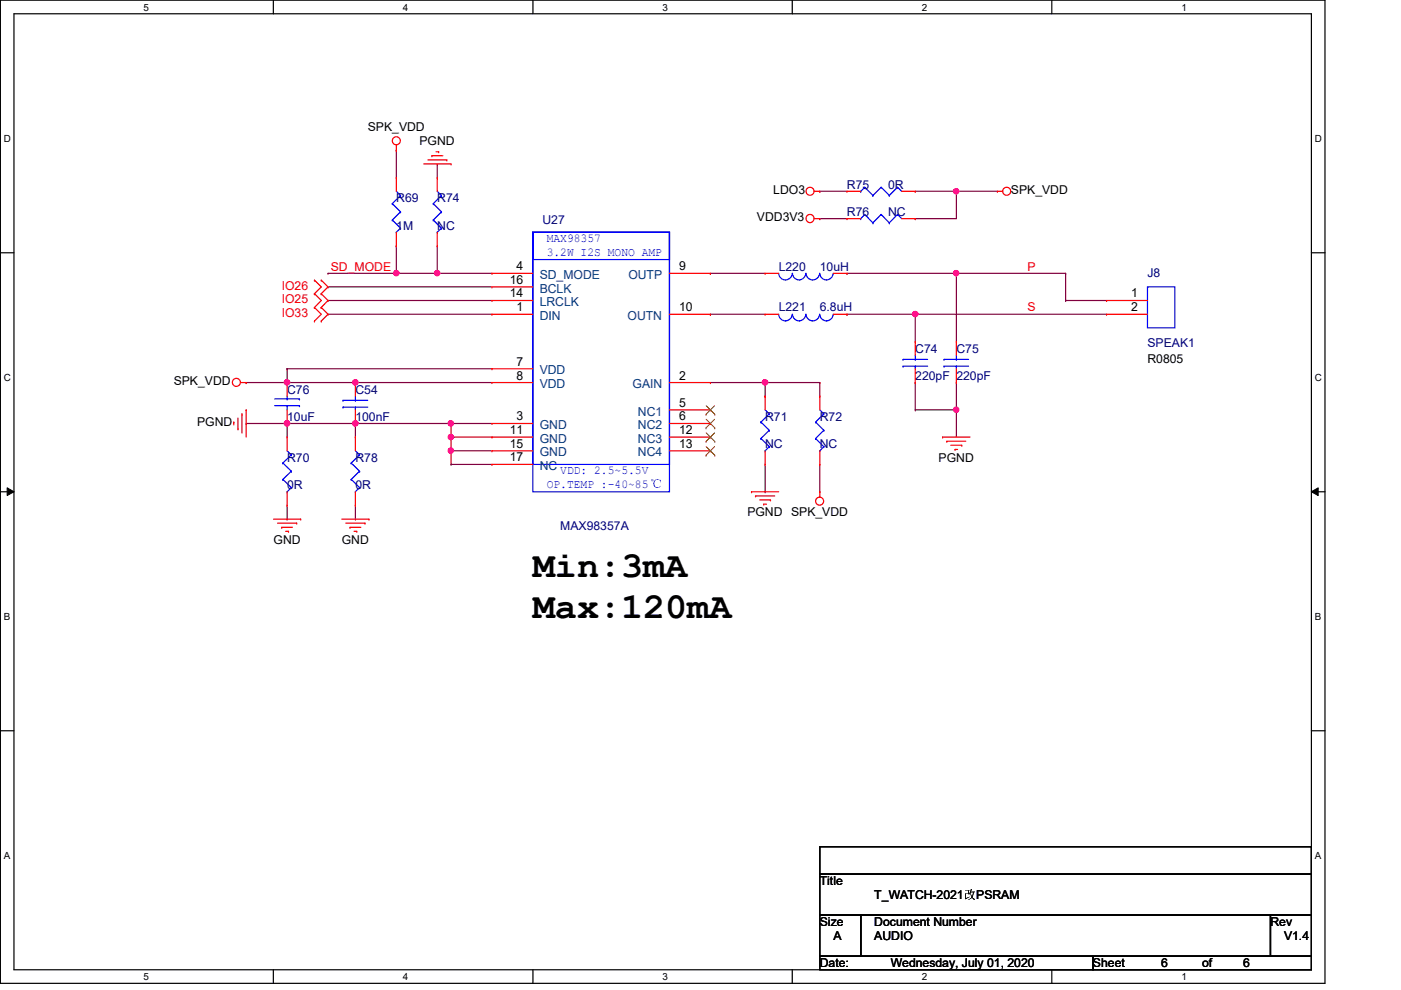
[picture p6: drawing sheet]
<svg xmlns="http://www.w3.org/2000/svg" width="297mm" height="210mm" viewBox="0 0 297 210" stroke-linecap="round" stroke-linejoin="round" font-family="sans-serif">
<path d="M.1 0h280.8v208.5h-280.8zM3 2.9h275v202.7h-275z" fill="none" stroke="#000" stroke-width=".25"/>
<g fill="#fff">
<path d="M30.4 .3h1.2v2.4h-1.2z"/>
<path d="M30.4 205.9h1.2v2.3h-1.2z"/>
</g>
<path d="M58 0v2.9M58 205.6v2.9" fill="none" stroke="#000" stroke-width=".25"/>
<g fill="#fff">
<path d="M85.4 .3h1.2v2.4h-1.2z"/>
<path d="M85.4 205.9h1.2v2.3h-1.2z"/>
</g>
<path d="M113 0v2.9M113 205.6v2.9" fill="none" stroke="#000" stroke-width=".25"/>
<g fill="#fff">
<path d="M140.5 .3h1.1v2.4h-1.1z"/>
<path d="M140.5 205.9h1.1v2.3h-1.1z"/>
</g>
<path d="M168 0v2.9M168 205.6v2.9" fill="none" stroke="#000" stroke-width=".25"/>
<g fill="#fff">
<path d="M195.4 .3h1.2v2.4h-1.2z"/>
<path d="M195.4 205.9h1.2v2.3h-1.2z"/>
</g>
<path d="M223 0v2.9M223 205.6v2.9" fill="none" stroke="#000" stroke-width=".25"/>
<g fill="#fff">
<path d="M250.5 .3h1.1v2.4h-1.1z"/>
<path d="M250.5 205.9h1.1v2.3h-1.1z"/>
<path d="M.8 28.2h1.5v2.4h-1.5z"/>
<path d="M278.8 28.2h1.4v2.4h-1.4z"/>
<path d="M.8 78.9h1.5v2.3h-1.5z"/>
<path d="M278.8 78.9h1.4v2.3h-1.4z"/>
</g>
<path d="M.1 53.6h2.9M278 53.6h2.9" fill="none" stroke="#000" stroke-width=".25"/>
<g fill="#fff">
<path d="M.8 129.6h1.4v2.3h-1.4z"/>
<path d="M278.8 129.6h1.3v2.3h-1.3z"/>
</g>
<path d="M.1 104.3h2.9M278 104.3h2.9" fill="none" stroke="#000" stroke-width=".25"/>
<path d="M1.5 103.4l1.5 .9-1.5 .8zM278 104.3l1.5-.9v1.7z" fill="#000"/>
<path d="M1.5 103.4l1.5 .9-1.5 .8zM278 104.3l1.5-.9v1.7z" fill="none" stroke="#000" stroke-width=".21"/>
<g fill="#fff">
<path d="M.8 180.3h1.4v2.3h-1.4z"/>
<path d="M278.8 180.3h1.3v2.3h-1.3z"/>
</g>
<path d="M.1 154.9h2.9M278 154.9h2.9" fill="none" stroke="#000" stroke-width=".25"/>
<g fill="none" stroke="#7f003f" stroke-width=".25">
<path d="M84 31.9h.1M84 31.9v5.8M84 52.2h.1M84 52.2v5.8M92.7 58h.1M92.7 58h11.6M69.6 60.8h.1M69.6 63.7h.1M69.6 66.6h.1M69.6 60.8h34.7M69.6 63.7h34.7M69.6 66.6h34.7"/>
<path d="M75.3 81.1h.1M75.3 81.1h29"/>
</g>
<circle cx="75.3" cy="81.1" r=".56" fill="#f0f"/>
<circle cx="75.3" cy="81.1" r=".56" fill="none" stroke="#f0f" stroke-width=".25"/>
<path d="M60.9 81.1h.1M60.9 81.1h14.4" fill="none" stroke="#7f003f" stroke-width=".25"/>
<circle cx="60.9" cy="81.1" r=".56" fill="#f0f"/>
<circle cx="60.9" cy="81.1" r=".56" fill="none" stroke="#f0f" stroke-width=".25"/>
<path d="M60.9 78.2h.1M60.9 78.2h43.4M60.9 78.2v2.9h-8.7M52.2 81.1h.1M95.6 89.8h.1M95.6 89.8h8.7" fill="none" stroke="#7f003f" stroke-width=".25"/>
<circle cx="95.6" cy="89.8" r=".56" fill="#f0f"/>
<circle cx="95.6" cy="89.8" r=".56" fill="none" stroke="#f0f" stroke-width=".25"/>
<path d="M60.9 89.8h.1M60.9 89.8h14.4" fill="none" stroke="#7f003f" stroke-width=".25"/>
<circle cx="60.9" cy="89.8" r=".57" fill="#f0f"/>
<circle cx="60.9" cy="89.8" r=".57" fill="none" stroke="#f0f" stroke-width=".25"/>
<path d="M95.6 92.7h.1M95.6 92.7h8.7" fill="none" stroke="#7f003f" stroke-width=".25"/>
<circle cx="95.6" cy="92.7" r=".56" fill="#f0f"/>
<circle cx="95.6" cy="92.7" r=".56" fill="none" stroke="#f0f" stroke-width=".25"/>
<path d="M75.3 89.8h.1M75.3 89.8h20.3M95.6 89.8h.1M95.6 89.8v2.9" fill="none" stroke="#7f003f" stroke-width=".25"/>
<circle cx="75.3" cy="89.8" r=".57" fill="#f0f"/>
<circle cx="75.3" cy="89.8" r=".57" fill="none" stroke="#f0f" stroke-width=".25"/>
<path d="M150.6 58h.1M150.6 58h11.6M179.6 58h.1M179.6 58h23.2M150.6 66.6h.1M150.6 66.6h11.6M194.1 66.6h.1M194.1 66.6h40.5M95.6 95.6h.1M95.6 92.7h.1M95.6 95.6h8.7M95.6 92.7v2.9" fill="none" stroke="#7f003f" stroke-width=".25"/>
<circle cx="194" cy="66.6" r=".56" fill="#f0f"/>
<circle cx="194" cy="66.6" r=".56" fill="none" stroke="#f0f" stroke-width=".25"/>
<path d="M202.8 58h.1M202.8 58v14.4M194.1 66.6h.1M194.1 66.6v5.8" fill="none" stroke="#7f003f" stroke-width=".25"/>
<circle cx="202.7" cy="57.9" r=".56" fill="#f0f"/>
<circle cx="202.7" cy="57.9" r=".56" fill="none" stroke="#f0f" stroke-width=".25"/>
<path d="M202.8 58h.1M202.8 58h23.1M194.1 81.1h.1M194.1 86.9h.1M194.1 81.1v5.8M194.1 86.9h8.7M202.8 86.9h.1M202.8 86.9v5.8" fill="none" stroke="#7f003f" stroke-width=".25"/>
<circle cx="202.7" cy="86.9" r=".56" fill="#f0f"/>
<circle cx="202.7" cy="86.9" r=".56" fill="none" stroke="#f0f" stroke-width=".25"/>
<path d="M69.6 58h.1M69.6 58h14.4M225.9 58h.1M225.9 58v5.7M225.9 63.7h.1M225.9 63.7h8.7M52.2 89.8h.1M52.2 89.8h8.7M95.6 98.5h.1M95.6 95.6h.1M95.6 98.5h8.7M95.6 95.6v2.9" fill="none" stroke="#7f003f" stroke-width=".25"/>
<circle cx="95.6" cy="95.5" r=".56" fill="#f0f"/>
<circle cx="95.6" cy="95.5" r=".56" fill="none" stroke="#f0f" stroke-width=".25"/>
<path d="M179.6 66.6h.1M179.6 66.6h14.5M60.9 89.8h.1M60.9 89.8v2.9M150.6 81.1h11.6M162.2 81.1h.1M202.8 81.1h.1M202.8 81.1v5.8M60.9 110.1h.1M60.9 107.1v3" fill="none" stroke="#7f003f" stroke-width=".25"/>
<circle cx="162.2" cy="81.1" r=".56" fill="#f0f"/>
<circle cx="162.2" cy="81.1" r=".56" fill="none" stroke="#f0f" stroke-width=".25"/>
<path d="M92.7 58h.1M92.7 52.2v5.8M162.2 84h.1M162.2 81.1h.1M162.2 81.1v2.9M162.2 98.5v5.8M162.2 81.1h11.6M173.8 81.1h.1M173.8 81.1v2.9M173.8 98.5v5.8M162.2 104.3h.1M173.8 104.3h.1" fill="none" stroke="#7f003f" stroke-width=".25"/>
<circle cx="92.7" cy="57.9" r=".56" fill="#f0f"/>
<circle cx="92.7" cy="57.9" r=".56" fill="none" stroke="#f0f" stroke-width=".25"/>
<path d="M84 58h.1M84 58h8.7" fill="none" stroke="#7f003f" stroke-width=".25"/>
<circle cx="84" cy="57.9" r=".56" fill="#f0f"/>
<circle cx="84" cy="57.9" r=".56" fill="none" stroke="#f0f" stroke-width=".25"/>
<path d="M92.7 34.8h.1M92.7 34.8v2.9M194.1 46.4h.1M202.8 40.6h.1M202.8 40.6h8.7M202.8 40.6v5.8h-8.7" fill="none" stroke="#7f003f" stroke-width=".25"/>
<circle cx="202.7" cy="40.6" r=".56" fill="#f0f"/>
<circle cx="202.7" cy="40.6" r=".56" fill="none" stroke="#f0f" stroke-width=".25"/>
<path d="M173.8 40.6h.1M173.8 46.4h.1M173.8 40.6h5.8M173.8 46.4h5.8M194.1 40.6h.1M194.1 40.6h8.7M75.3 89.8h.1M75.3 89.8v2.9M75.3 110.1h.1M75.3 107.1v3" fill="none" stroke="#7f003f" stroke-width=".25"/>
<g fill="none" stroke="#f00" stroke-width=".25">
<path d="M84 31.9h.1M84 37.7h.1M84 30.7v1.2M84 37.7v2.9M89.8 34.8h5.8M90.7 33.9h4M91.6 33h.1M91.6 33h2.3M92.5 32.2h.5M92.7 37.7h.1M92.7 37.7v2.9M93 32.2h.1"/>
<path d="M94.7 33.9h.1M95.6 34.8h.1M66.7 59.4h.1M66.7 59.4l1.4 1.4-1.4 1.5M68.1 59.4h.1M68.1 59.4l1.5 1.4-1.5 1.5M84 52.2h.1M84 49.2v3M92.7 52.2h.1M92.7 49.2v3M104.3 58h.1M104.3 58h8.7"/>
<path d="M141.9 58h8.7M150.6 58h.1M162.2 58h.1M162.2 58h2.9M172.6 40.6h1.2M172.6 46.4h1.2M173.8 40.6h.1M173.8 46.4h.1M176.7 58h2.9M179.6 58h.1M179.6 46.4h.1M179.6 40.6h.1"/>
<path d="M179.6 40.6h2.9M179.6 46.4h2.9M191.2 40.6h2.9M191.2 46.4h2.9M194.1 46.4h.1M194.1 40.6h.1M211.5 40.6h.1M211.5 40.6h1.1M66.7 62.3h.1M66.7 65.2h.1M66.7 68.1h.1M66.7 62.3l1.4 1.4-1.4 1.5"/>
<path d="M66.7 65.2l1.4 1.4-1.4 1.5M68.1 62.3h.1M68.1 65.2h.1M68.1 68.1h.1M68.1 62.3l1.5 1.4-1.5 1.5M68.1 65.2l1.5 1.4-1.5 1.5M104.3 60.8h.1M104.3 63.7h.1M104.3 66.6h.1M104.3 78.2h.1M104.3 63.7h8.7M104.3 66.6h8.7"/>
<path d="M104.3 60.8h8.7M104.3 78.2h8.7M141.9 66.6h8.7M150.6 66.6h.1M162.2 66.6h.1M162.2 66.6h2.9M176.7 66.6h2.9M179.6 66.6h.1M194.1 72.4h.1M194.1 72.4v2.9M194.1 78.2v2.9M202.8 72.4h.1"/>
<path d="M202.8 72.4v2.9M202.8 78.2v2.9M234.6 63.7h.1M234.6 66.6h.1M234.6 63.7h8.7M234.6 66.6h8.7M49.6 89.5h.1M49.6 89.5v.6M50.5 90.9h.1M50.5 88.6v2.3M51 81.1h1.2M51.3 87.8h.1"/>
<path d="M51.3 87.8v4M52.2 81.1h.1M52.2 86.9h.1M52.2 86.9v5.8M60.9 81.1h.1M60.9 89.8h.1M60.9 92.7h.1M60.9 81.1v2.9M60.9 86.9v2.9M60.9 92.7v2.9M75.3 89.8h.1M75.3 81.1h.1"/>
<path d="M75.3 92.7h.1M75.3 81.1v2.9M75.3 86.9v2.9M75.3 92.7v2.9M104.3 89.8h.1M104.3 92.7h.1M104.3 95.6h.1M104.3 81.1h.1M104.3 98.5h.1M104.3 81.1h8.7M104.3 92.7h8.7M104.3 89.8h8.7"/>
<path d="M104.3 95.6h8.7M104.3 98.5h8.7M141.9 81.1h8.7M141.9 92.7h8.7M141.9 89.8h8.7M141.9 95.6h8.7M141.9 86.9h8.7M150.6 81.1h.1M150.6 89.8h.1M150.6 92.7h.1M150.6 95.6h.1M150.6 86.9h.1"/>
<path d="M162.2 84h.1M162.2 98.5h.1M162.2 84v2.9M162.2 95.6v2.9M173.8 84h.1M173.8 98.5h.1M173.8 84v2.9M173.8 95.6v2.9M194.1 81.1h.1M199.9 92.7h.1M199.9 92.7h5.8M200.7 93.6h.1"/>
<path d="M200.7 93.6h4.1M201.6 94.4h2.3M202.5 95.3h.1M202.5 95.3h.5M202.8 81.1h.1M203.9 94.4h.1M58 110.1h5.8M58.8 110.9h4.1M59.7 111.8h.1M59.7 111.8h2.3M60.6 112.6h.6M60.9 107.1h.1"/>
<path d="M60.9 104.3v2.8M61.2 112.6h.1M62.9 110.9h.1M63.8 110.1h.1M72.5 110.1h5.7M73.3 110.9h4.1M74.2 111.8h.1M74.2 111.8h2.3M75.1 112.6h.5M75.3 107.1h.1M75.3 104.3v2.8M75.6 112.6h.1"/>
<path d="M77.4 110.9h.1M78.2 110.1h.1M159.3 104.3h.1M159.3 104.3h5.8M160.2 105.2h.1M160.2 105.2h4M161.1 106h2.3M161.9 106.9h.1M161.9 106.9h.6M163.4 106h.1M173.8 104.3h.1M173.8 104.3v1.1"/>
<circle cx="84" cy="29.8" r=".85"/>
<circle cx="171.7" cy="46.3" r=".86"/>
<circle cx="171.7" cy="40.6" r=".85"/>
<circle cx="213.4" cy="40.6" r=".85"/>
<circle cx="50.1" cy="81.1" r=".85"/>
<circle cx="173.8" cy="106.3" r=".85"/>
</g>
<path d="M173.8 179.5h104.2v5.8h-104.2zM173.8 185.3h104.2v8.7h-104.2zM173.8 194h8.7v8.7h-8.7zM182.5 194h86.9v8.7h-86.9zM269.4 194h8.6v8.7h-8.6zM173.8 202.7h57.9v2.9h-57.9zM231.7 202.7h46.3v2.9h-46.3z" fill="none" stroke="#000" stroke-width=".25"/>
<g fill="none" stroke="#00f" stroke-width=".25">
<path d="M183.3 39.7h.1M183.3 39.7l1.8 1.7M183.3 39.7l-.8 .9M186.8 39.7h.1M186.8 39.7l1.7 1.7M186.8 39.7l-1.7 1.7M190.3 39.7h.1M190.3 39.7l.9 .9M190.3 39.7l-1.8 1.7M83.2 43.2h.1M83.2 46.7h.1M83.2 43.2l1.7 1.7"/>
<path d="M83.2 46.7l1.7 1.7M84 49.2h.1M84 40.6l.9 .8M84.9 41.4h.1M84.9 44.9h.1M84.9 48.4h.1M84.9 41.4l-1.7 1.8M84.9 44.9l-1.7 1.8M84.9 48.4l-.9 .8M91.9 43.2h.1M91.9 46.7h.1M91.9 43.2l1.7 1.7"/>
<path d="M91.9 46.7l1.7 1.7M92.7 49.2h.1M92.7 40.6l.9 .8M93.6 41.4h.1M93.6 44.9h.1M93.6 48.4h.1M93.6 41.4l-1.7 1.8M93.6 44.9l-1.7 1.8M93.6 48.4l-.9 .8M113 49.2h28.9v5.8h-28.9zM113 49.2h28.9v49.3h-28.9zM113 49.2h28.9v55.1h-28.9z"/>
<path d="M165.1 58a1.44 1.44 0 0 0 1.4 1.4 1.44 1.44 0 0 0 1.5-1.4M168 58a1.42 1.42 0 0 0 1.4 1.4 1.42 1.42 0 0 0 1.5-1.4M170.9 58a1.44 1.44 0 0 0 1.4 1.4 1.44 1.44 0 0 0 1.5-1.4M173.8 58a1.42 1.42 0 0 0 1.4 1.4 1.42 1.42 0 0 0 1.5-1.4M182.5 46.4h.1M182.5 40.6h.1M183.3 45.5h.1M183.3 45.5l1.8 1.7M183.3 45.5l-.8 .9M185.1 47.2h.1M185.1 41.4h.1M186.8 45.5h.1"/>
<path d="M186.8 45.5l1.7 1.7M186.8 45.5l-1.7 1.7M188.5 47.2h.1M188.5 41.4h.1M190.3 45.5h.1M190.3 45.5l.9 .9M190.3 45.5l-1.8 1.7M165.1 66.6a1.44 1.44 0 0 0 1.4 1.4 1.44 1.44 0 0 0 1.5-1.4M168 66.6a1.42 1.42 0 0 0 1.4 1.4 1.42 1.42 0 0 0 1.5-1.4M170.9 66.6a1.44 1.44 0 0 0 1.4 1.4 1.44 1.44 0 0 0 1.5-1.4M173.8 66.6a1.42 1.42 0 0 0 1.4 1.4 1.42 1.42 0 0 0 1.5-1.4M191.5 76.2h.1"/>
<path d="M191.5 77.6h.1M191.5 76.2h5.2M191.5 77.6h5.2M194.1 77.6h.1M194.1 76.2h.1M194.1 75.3v.9M194.1 77.6v.6M200.1 76.2h.1M200.1 77.6h.1M200.1 76.2h5.3M200.1 77.6h5.3M202.8 77.6h.1"/>
<path d="M202.8 76.2h.1M202.8 75.3v.9M202.8 77.6v.6M243.3 60.8h5.8v8.7h-5.8zM58.2 86h5.3M58.2 84.6h5.3M60 98.2h.1M60 98.2l1.8 1.7M60.9 84.6h.1M60.9 86h.1M60.9 84v.6M60.9 86v.9"/>
<path d="M60.9 95.6l.9 .8M61.8 96.4h.1M61.8 99.9h.1M61.8 96.4l-1.8 1.8M61.8 99.9l-1.8 1.7M63.5 86h.1M63.5 84.6h.1M72.7 84.9h.1M72.7 86.3h.1M72.7 84.9h5.3M72.7 86.3h5.3M74.5 98.2h.1"/>
<path d="M74.5 98.2l1.7 1.7M75.3 86.3h.1M75.3 84.9h.1M75.3 84v.9M75.3 86.3v.6M75.3 95.6l.9 .8M76.2 96.4h.1M76.2 99.9h.1M76.2 96.4l-1.7 1.8M76.2 99.9l-1.7 1.7M161.3 89.5h.1M161.3 93h.1"/>
<path d="M161.3 89.5l1.8 1.7M161.3 93l1.8 1.7M162.2 95.6h.1M162.2 86.9l.9 .9M163.1 87.8h.1M163.1 91.2h.1M163.1 94.7h.1M163.1 87.8l-1.8 1.7M163.1 91.2l-1.8 1.8M163.1 94.7l-.9 .9M172.9 89.5h.1M172.9 93h.1"/>
<path d="M172.9 89.5l1.8 1.7M172.9 93l1.8 1.7M173.8 95.6h.1M173.8 86.9l.9 .9M174.7 87.8h.1M174.7 91.2h.1M174.7 94.7h.1M174.7 87.8l-1.8 1.7M174.7 91.2l-1.8 1.8M174.7 94.7l-.9 .9M60 101.6h.1M60 101.6l1.8 1.8"/>
<path d="M60.9 104.3h.1M61.8 103.4h.1M61.8 103.4l-.9 .9M74.5 101.6h.1M74.5 101.6l1.7 1.8M75.3 104.3h.1M76.2 103.4h.1M76.2 103.4l-.9 .9"/>
</g>
<g fill="none" stroke="#7f3f00" stroke-width=".21">
<path d="M149.7 90.7h.1M149.7 93.6h.1M149.7 96.5h.1M149.7 87.8h.1M149.7 88.9l1.8 1.8M149.7 91.8l1.8 1.8M149.7 94.7l1.8 1.8M149.7 86l1.8 1.8M151.5 88.9l-1.8 1.8M151.5 91.8l-1.8 1.8M151.5 94.7l-1.8 1.8M151.5 86l-1.8 1.8"/>
<path d="M151.5 90.7h.1M151.5 93.6h.1M151.5 96.5h.1M151.5 87.8h.1"/>
</g>
<circle cx="75.3" cy="81.1" r=".56" fill="#f0f"/>
<circle cx="75.3" cy="81.1" r=".56" fill="none" stroke="#f0f" stroke-width=".25"/>
<circle cx="60.9" cy="81.1" r=".56" fill="#f0f"/>
<circle cx="60.9" cy="81.1" r=".56" fill="none" stroke="#f0f" stroke-width=".25"/>
<circle cx="95.6" cy="89.8" r=".56" fill="#f0f"/>
<circle cx="95.6" cy="89.8" r=".56" fill="none" stroke="#f0f" stroke-width=".25"/>
<circle cx="60.9" cy="89.8" r=".57" fill="#f0f"/>
<circle cx="60.9" cy="89.8" r=".57" fill="none" stroke="#f0f" stroke-width=".25"/>
<circle cx="95.6" cy="92.7" r=".56" fill="#f0f"/>
<circle cx="95.6" cy="92.7" r=".56" fill="none" stroke="#f0f" stroke-width=".25"/>
<circle cx="75.3" cy="89.8" r=".57" fill="#f0f"/>
<circle cx="75.3" cy="89.8" r=".57" fill="none" stroke="#f0f" stroke-width=".25"/>
<circle cx="194" cy="66.6" r=".56" fill="#f0f"/>
<circle cx="194" cy="66.6" r=".56" fill="none" stroke="#f0f" stroke-width=".25"/>
<circle cx="202.7" cy="57.9" r=".56" fill="#f0f"/>
<circle cx="202.7" cy="57.9" r=".56" fill="none" stroke="#f0f" stroke-width=".25"/>
<circle cx="202.7" cy="86.9" r=".56" fill="#f0f"/>
<circle cx="202.7" cy="86.9" r=".56" fill="none" stroke="#f0f" stroke-width=".25"/>
<circle cx="95.6" cy="95.5" r=".56" fill="#f0f"/>
<circle cx="95.6" cy="95.5" r=".56" fill="none" stroke="#f0f" stroke-width=".25"/>
<circle cx="162.2" cy="81.1" r=".56" fill="#f0f"/>
<circle cx="162.2" cy="81.1" r=".56" fill="none" stroke="#f0f" stroke-width=".25"/>
<circle cx="92.7" cy="57.9" r=".56" fill="#f0f"/>
<circle cx="92.7" cy="57.9" r=".56" fill="none" stroke="#f0f" stroke-width=".25"/>
<circle cx="84" cy="57.9" r=".56" fill="#f0f"/>
<circle cx="84" cy="57.9" r=".56" fill="none" stroke="#f0f" stroke-width=".25"/>
<circle cx="202.7" cy="40.6" r=".56" fill="#f0f"/>
<circle cx="202.7" cy="40.6" r=".56" fill="none" stroke="#f0f" stroke-width=".25"/>
<g font-size="7.8">
<text x="113" y="122.3">Min:3mA</text>
<text x="113" y="131">Max:120mA</text>
</g>
<g font-size="2.6">
<text x="78" y="27.9">SPK_VDD</text>
<text x="88.9" y="30.7">PGND</text>
<text x="164" y="41.1">LDO3</text>
<text x="214.3" y="41.1">SPK_VDD</text>
<text x="160.5" y="46.9">VDD3V3</text>
<text x="109.5" y="57.3">4</text>
<text x="144" y="57.3">9</text>
<text x="108.1" y="60.2">16</text>
<text x="108.1" y="63.1">14</text>
<text x="109.5" y="66">1</text>
<text x="144" y="66">10</text>
<text x="239.8" y="63.1">1</text>
<text x="239.8" y="66">2</text>
<text x="109.5" y="77.6">7</text>
<text x="243.3" y="77">R0805</text>
<text x="36.8" y="81.7">SPK_VDD</text>
<text x="109.5" y="80.5">8</text>
<text x="144" y="80.5">2</text>
<text x="109.5" y="89.2">3</text>
<text x="144" y="89.2">6</text>
<text x="144" y="86.3">5</text>
<text x="41.8" y="90.4">PGND</text>
<text x="108.1" y="92">11</text>
<text x="108.1" y="95">15</text>
<text x="144" y="92">12</text>
<text x="144" y="95">13</text>
<text x="108.1" y="97.8">17</text>
<text x="199" y="97.9">PGND</text>
<text x="158.5" y="109.5">PGND SPK_VDD</text>
<text x="58" y="115.3">GND</text>
<text x="72.5" y="115.3">GND</text>
<text x="173.8" y="187.7">Title</text>
<text x="185.4" y="190.6">T_WATCH-2021改PSRAM</text>
<text x="173.8" y="196.3">Size</text>
<text x="185.4" y="196.3">Document Number</text>
<text x="269.4" y="196.3">Rev</text>
<text x="176.7" y="199.3">A</text>
<text x="185.4" y="199.3">AUDIO</text>
<text x="272.2" y="199.3">V1.4</text>
<text x="173.8" y="205.1">Date:</text>
<text x="188.8" y="205.1">Wednesday, July 01, 2020</text>
<text x="231.7" y="205.1">Sheet</text>
<text x="246.2" y="205.1">6</text>
<text x="254.9" y="205.1">of</text>
<text x="263.6" y="205.1">6</text>
</g>
<g font-size="2.6" fill="#00007f">
<text x="179.6" y="40">R75</text>
<text x="188.3" y="40">0R</text>
<text x="84" y="42.9">R69</text>
<text x="92.7" y="42.9">R74</text>
<text x="115" y="47.5">U27</text>
<text x="179.6" y="45.8">R76</text>
<text x="188.3" y="45.8">NC</text>
<text x="84" y="48.7">1M</text>
<text x="92.7" y="48.7">NC</text>
<text x="165.1" y="57.4">L220</text>
<text x="173.8" y="57.4">10uH</text>
<text x="243.3" y="58.8">J8</text>
<text x="165.1" y="66">L221</text>
<text x="173.8" y="66">6.8uH</text>
<text x="194.1" y="74.8">C74</text>
<text x="202.8" y="74.8">C75</text>
<text x="243.3" y="73.6">SPEAK1</text>
<text x="60.9" y="83.4">C76</text>
<text x="75.4" y="83.4">C54</text>
<text x="194.1" y="80.5">220pF</text>
<text x="202.8" y="80.5">220pF</text>
<text x="60.9" y="89.2">10uF</text>
<text x="75.4" y="89.2">100nF</text>
<text x="162.2" y="89.2">R71</text>
<text x="173.8" y="89.2">R72</text>
<text x="162.2" y="95">NC</text>
<text x="173.8" y="95">NC</text>
<text x="60.9" y="97.9">R70</text>
<text x="75.4" y="97.9">R78</text>
<text x="60.9" y="103.7">0R</text>
<text x="75.4" y="103.7">0R</text>
<text x="118.8" y="112.4">MAX98357A</text>
</g>
<g font-size="2.6" fill="#00f">
<text x="115.9" y="51.3">MAX98357</text>
<text x="115.9" y="54.2">3.2W I2S MONO AMP</text>
<text x="118.8" y="100.5">VDD: 2.5~5.5V</text>
<text x="115.9" y="103.5">OP.TEMP :-O0~85℃</text>
</g>
<g font-size="2.6" fill="#f00">
<text x="70.1" y="57.4">SD_MODE</text>
<text x="217.8" y="57.4">P</text>
<text x="59.7" y="61.4">IO26</text>
<text x="59.7" y="64.3">IO25</text>
<text x="59.7" y="67.2">IO33</text>
<text x="217.8" y="66">S</text>
</g>
<g font-size="2.6" fill="#003f7f">
<text x="114.4" y="59.1">SD_MODE</text>
<text x="133.2" y="59.1">OUTP</text>
<text x="114.4" y="62">BCLK</text>
<text x="114.4" y="64.9">LRCLK</text>
<text x="114.4" y="67.8">DIN</text>
<text x="133.1" y="67.8">OUTN</text>
<text x="114.4" y="79.4">VDD</text>
<text x="114.4" y="82.3">VDD</text>
<text x="134.1" y="82.3">GAIN</text>
<text x="135.3" y="88.1">NC1</text>
<text x="114.4" y="91">GND</text>
<text x="114.4" y="93.9">GND</text>
<text x="135.3" y="91">NC2</text>
<text x="135.3" y="93.9">NC3</text>
<text x="114.4" y="96.8">GND</text>
<text x="114.4" y="99.7">NC</text>
<text x="135.3" y="96.8">NC4</text>
</g>
<g font-size="2.1">
<text x="30.4" y="2.2">5</text>
<text x="85.4" y="2.2">4</text>
<text x="140.5" y="2.2">3</text>
<text x="195.4" y="2.2">2</text>
<text x="250.5" y="2.2">1</text>
<text x=".8" y="30.1">D</text>
<text x="278.8" y="30.1">D</text>
<text x=".8" y="80.8">C</text>
<text x="278.8" y="80.8">C</text>
<text x=".8" y="131.5">B</text>
<text x="278.8" y="131.5">B</text>
<text x=".8" y="182.2">A</text>
<text x="278.8" y="182.2">A</text>
<text x="30.4" y="207.8">5</text>
<text x="85.4" y="207.8">4</text>
<text x="140.5" y="207.8">3</text>
<text x="195.4" y="207.8">2</text>
<text x="250.5" y="207.8">1</text>
</g>
</svg>
